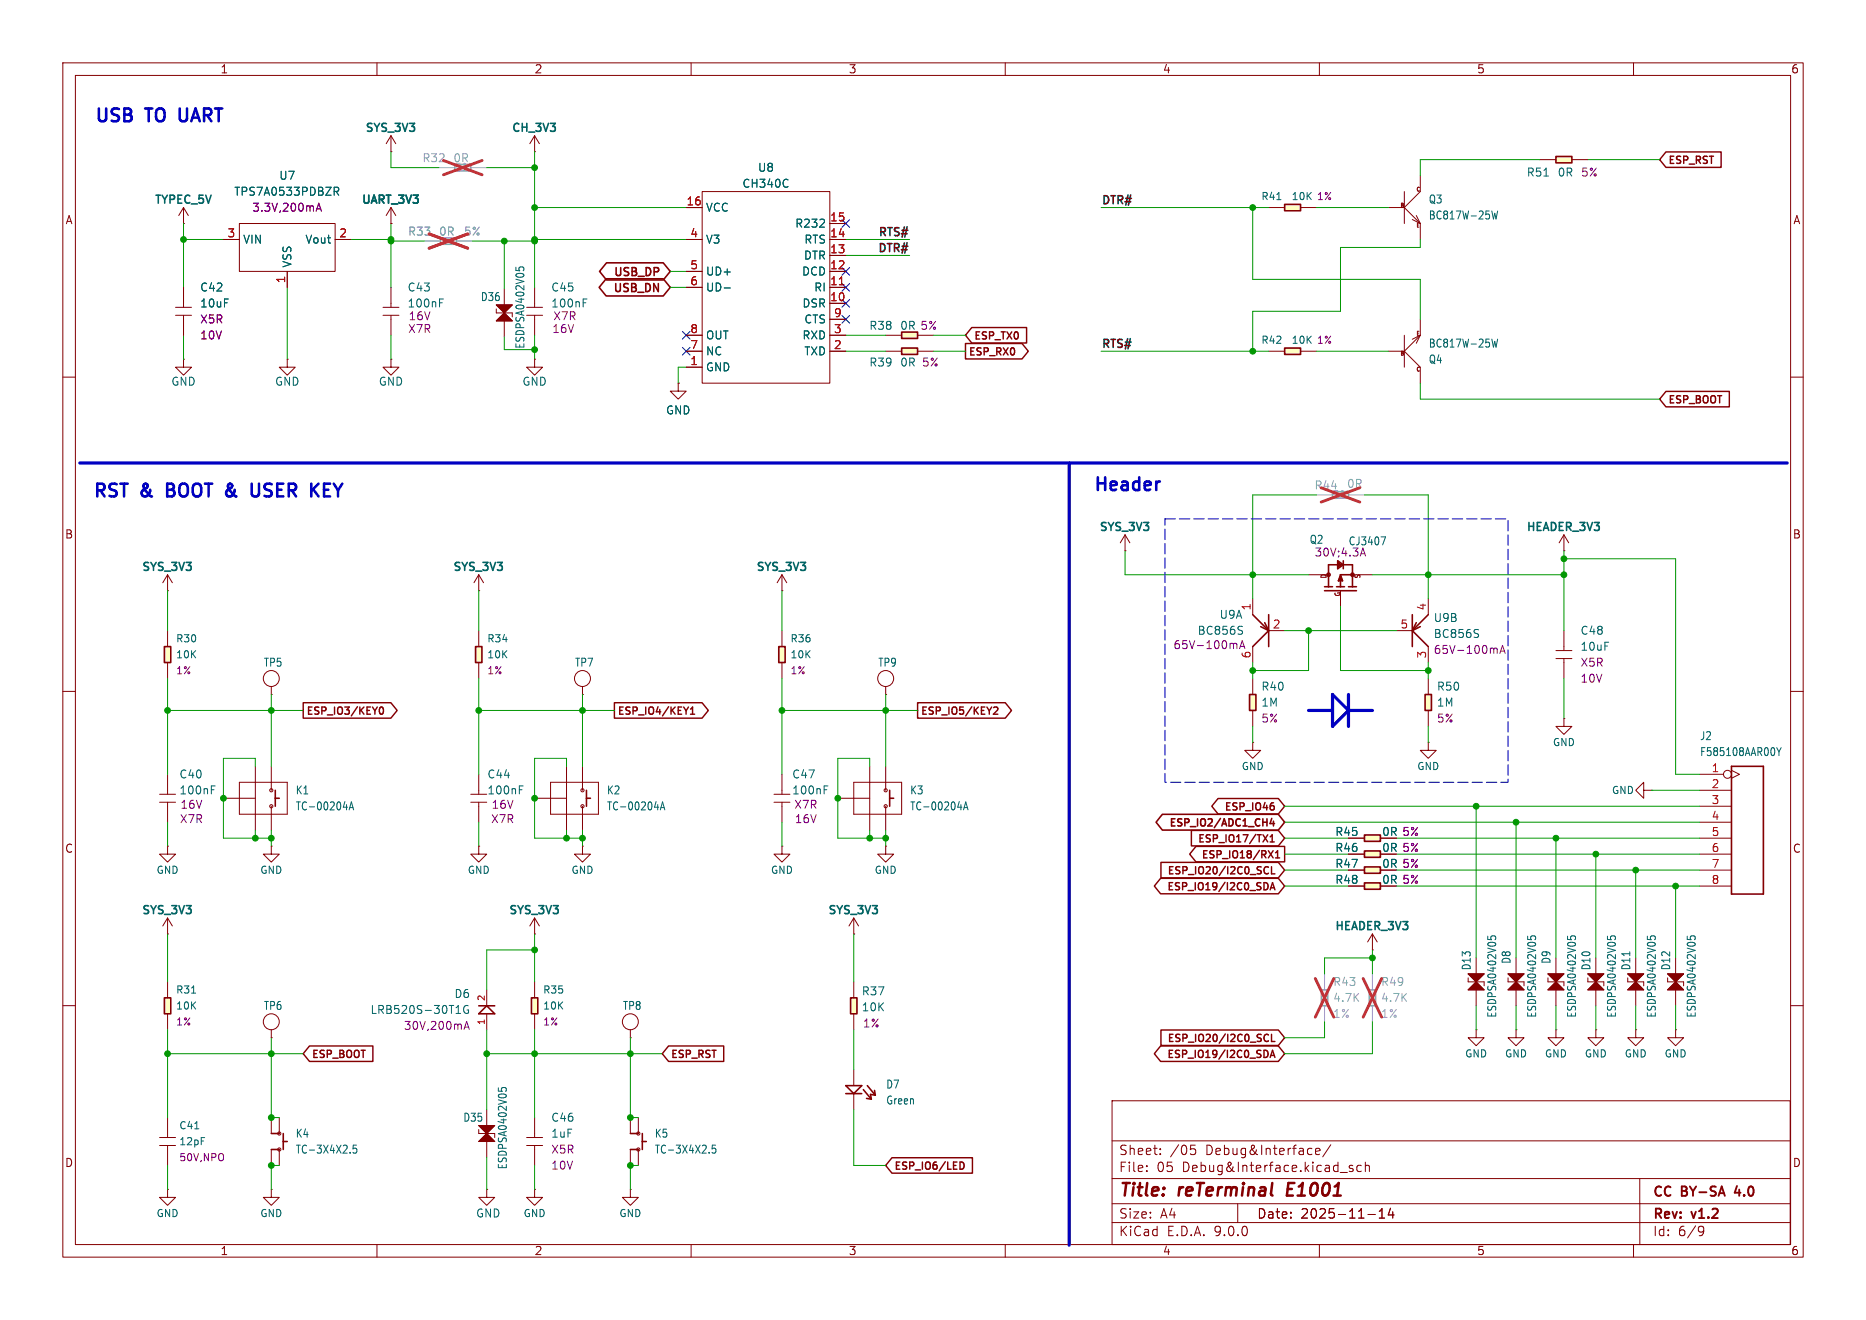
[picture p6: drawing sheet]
<svg xmlns="http://www.w3.org/2000/svg" width="297mm" height="210mm" viewBox="0 0 297 210" stroke-linecap="round" stroke-linejoin="round" font-family="sans-serif">
<g fill="none" stroke="#840000" stroke-width=".16">
<path d="M10 10h277v190h-277zM12 12h273v186h-273zM60 10v2M110 10v2M160 10v2M210 10v2M260 10v2M29.2 35.6h.1M29.2 33l-.8 1.3M29.2 33l.8 1.3M29.2 33v2.6M35.6 38.1h2.5"/>
<path d="M38.1 35.6h15.2v7.6h-15.2zM53.3 38.1h2.6M62.2 35.6h.1M62.2 24.1h.1M62.2 33l-.7 1.3M62.2 33l.8 1.3M62.2 21.6v2.5M62.2 33v2.6M62.2 21.6l-.7 1.3M62.2 21.6l.8 1.3M85.1 24.1h.1M85.1 21.6l-.8 1.3"/>
<path d="M85.1 21.6l.8 1.3M85.1 21.6v2.5M27.9 48.9h2.6M27.9 50.2h2.6M29.2 57.2v1.2h1.3l-1.3 1.3-1.3-1.3h1.3M29.2 57.2h.1M29.2 45.7v3.2M29.2 50.2v3.1M45.7 57.2v1.2h1.3l-1.3 1.3-1.3-1.3h1.3M45.7 57.2h.1M45.7 43.2v2.5M10 60h2"/>
<path d="M285 60h2M76.2 94h.1M76.2 91.4l-.8 1.3M76.2 91.4l.8 1.3M76.2 91.4v2.6M10 110h2M285 110h2M26.7 134.6v1.3h1.2l-1.2 1.3-1.3-1.3h1.3M26.7 134.6h.1M43.2 134.6v1.3h1.2l-1.2 1.3-1.3-1.3h1.3M43.2 134.6h.1M74.9 126.4h2.6"/>
<path d="M74.9 127.6h2.6M76.2 134.6v1.3h1.3l-1.3 1.3-1.3-1.3h1.3M76.2 134.6h.1M76.2 123.2v3.2M76.2 127.6v3.2M133.3 127h5.1M135.9 124.5h7.6v5h-7.6zM138.4 121.9v10.2M141 134.6v1.3h1.2l-1.2 1.3-1.3-1.3h1.3M141 134.6h.1M141 121.9v3.8M141 128.3v3.8"/>
<path d="M135.9 148.6h.1M135.9 146.1l-.8 1.2M135.9 146.1l.8 1.2M135.9 146.1v2.5M265.4 154.9h2.6l-2.6 2.6h2.6zM265.4 155.6v.6h2.6v.6M266.7 152.4v2.5M266.7 157.5v2.5M10 160h2M26.7 177.8v3.2M100.3 165.1h.1M100.3 163.8v1.3"/>
<path d="M177 175.1h107.9v22.9h-107.9zM285 160h2M25.4 181h2.5M25.4 182.2h2.5M26.7 182.2v3.2M60 198v2M110 198v2M160 198v2M177 194.5h108M177 191.5h108M177 187.5h108M177 181.5h108"/>
<path d="M182.5 186.3v.1M182.5 185.5v.1M184.7 183.6v.1M184.7 182.8v.1M189.5 182.2h.7M189.7 182.8h.3l.3 .3v.3l-.1 .2-.5 .1M197 191.5v3M209.4 183.2l.7-.1-.1-.3-.4-.1-.2 .2 .1 .7h.5M210 198v2M211.8 182.1l-1.3 2M213.3 186.5h1.2M215.3 185.5l-.3-.1-.3 .2 .1 .2 .5 .2v.3h-.6"/>
<path d="M216.7 185.5l-.5-.1-.2 .3v.4l.1 .2h.6M217.3 185.5l.2-.1 .4 .1 .1 .9M217.3 184.9v1.5M217.7 193.2h1.2M219.5 193.8h.9M219.5 192.7l.5-.4v1.5M221.3 192.2l-.3 1.1h.9M221.7 192.8v1M260 198v2M261 187.5v10.5M270.6 195.1l.5 .1a.99 .99 0 0 1-.4 1.4h-.2M271.2 195.7l-.3 .3h-.3"/>
<circle cx="141" cy="125.7" r=".25"/>
<circle cx="141" cy="128.3" r=".25"/>
<circle cx="100.3" cy="162.6" r="1.27"/>
</g>
<path d="M205.1 188.2l-.3 2h1" fill="none" stroke="#840000" stroke-width=".4"/>
<path d="M276.5 188.7l-.4 1.1h.9" fill="none" stroke="#840000" stroke-width=".3"/>
<path d="M53.2 29.8h.5l.2 .2-.1 .4-.6 .1M53.5 30.5l.4 .6M82.7 125.6h.4M82.7 125h.6M152.4 128.4h.7M153.4 128.8l.3-1.2 .4 1.2M153.5 128.5h.5M268.5 148.9v.6M269 149.4v-.3l.3-.2 .5 .1v.4M31 179.6h.7M32 181h.6" fill="none" stroke="#006464" stroke-width=".16"/>
<g fill="#840000" stroke="#840000" stroke-width=".16">
<path d="M265.4 157.5l1.3-1.3 1.3 1.3z"/>
<path d="M265.4 154.9h2.6l-1.3 1.3z"/>
</g>
<path d="M50.3 33.6l.4-1.3 .5 1.3M50.4 33.2h.6" fill="none" stroke="#840084" stroke-width=".16"/>
<path d="M141.6 125.7v2.6M141.6 127h.6" fill="none" stroke="#840000" stroke-width=".25"/>
<path d="M70.1 37.8h2.5v1.1h-2.5z" fill="#f0f0f0"/>
<path d="M70.1 37.8h2.5v1.1h-2.5z" fill="none" stroke="#a1a1a1" stroke-width=".25"/>
<path d="M67.6 38.4h2.5M69.8 26.7h2.6M72.6 38.4h2.6M74.9 26.7h2.6" fill="none" stroke="#a1a1a1" stroke-width=".16"/>
<path d="M68.3 37.2l6.1 2.3M70.6 25.5l6.1 2.3M74.4 37.2l-6.1 2.3M76.7 25.5l-6.1 2.3" fill="none" stroke="#e12e31" stroke-width=".46"/>
<path d="M259.1 154.9h2.5l-2.5 2.6h2.5zM259.1 155.6v.6h2.5v.6M260.3 152.4v2.5M260.3 157.5v2.5" fill="none" stroke="#840000" stroke-width=".16"/>
<g fill="#840000" stroke="#840000" stroke-width=".16">
<path d="M259.1 157.5l1.2-1.3 1.3 1.3z"/>
<path d="M259.1 154.9h2.5l-1.3 1.3z"/>
</g>
<path d="M262.2 148.9v.6M262.7 149.4v-.3l.2-.2 .5 .1 .1 .4" fill="none" stroke="#006464" stroke-width=".16"/>
<path d="M204.5 55.4h2.5v1h-2.5z" fill="#ffffc2"/>
<path d="M204.5 55.4h2.5v1h-2.5zM43.2 180.3h1.2M43.2 182.9h1.2M45.1 180.3v2.6M45.1 181.6h.6" fill="none" stroke="#840000" stroke-width=".25"/>
<g fill="none" stroke="#840000" stroke-width=".16">
<path d="M61 48.9h2.5M61 50.2h2.5M62.2 57.2v1.2h1.3l-1.3 1.3-1.2-1.3h1.2M62.2 57.2h.1M62.2 45.7v3.2M62.2 50.2v3.1M79 48.5h2.5l-2.5 2.6h2.5zM79 49.1v.7h2.5v.6M80.3 46v2.5M80.3 51.1v2.5M83.8 48.9h2.6M83.8 50.2h2.6"/>
<path d="M85.1 57.2v1.2h1.3l-1.3 1.3-1.3-1.3h1.3M85.1 57.2h.1M85.1 45.7v3.2M85.1 50.2v3.1M201.9 55.9h2.6M207 55.9h2.5M248.9 114.3v1.3h1.3l-1.3 1.2-1.3-1.2h1.3M248.9 114.3h.1M43.2 177.8v2.5M44.4 177.8v2.5M43.2 182.9v2.5M44.4 182.9v2.5"/>
<circle cx="44.4" cy="182.9" r=".25"/>
<circle cx="44.4" cy="180.3" r=".25"/>
</g>
<path d="M70 48.2h.4M70 47.6h.6M82.1 42.5v.5M82.6 42.9v-.2l.2-.2 .5 .1 .1 .3M92.8 48.2h.4M92.8 47.6h.6M56.7 182.2h-.5v.6l.1-.1h.4l.1 .2-.1 .4-.1 .2-.4-.2" fill="none" stroke="#006464" stroke-width=".16"/>
<g fill="#840000" stroke="#840000" stroke-width=".16">
<path d="M79 51.1l1.3-1.3 1.2 1.3z"/>
<path d="M79 48.5h2.5l-1.2 1.3z"/>
</g>
<path d="M26.2 102.9h1v2.5h-1z" fill="#ffffc2"/>
<path d="M26.2 102.9h1v2.5h-1z" fill="none" stroke="#840000" stroke-width=".25"/>
<path d="M26.7 94h.1M26.7 91.4v2.6M26.7 91.4l-.8 1.3M26.7 91.4l.7 1.3M124.5 94h.1M124.5 91.4l-.8 1.3M124.5 91.4l.7 1.3M124.5 91.4v2.6M26.7 100.3v2.6M26.7 105.4v2.6" fill="none" stroke="#840000" stroke-width=".16"/>
<path d="M124 102.9h1v2.5h-1z" fill="#ffffc2"/>
<path d="M124 102.9h1v2.5h-1zM76.2 160h2.5M77.5 160l1.2 1.3h-2.5z" fill="none" stroke="#840000" stroke-width=".25"/>
<g fill="none" stroke="#840000" stroke-width=".16">
<path d="M179.1 87.6h.1M179.1 85.1l-.8 1.3M179.1 85.1l.7 1.3M179.1 85.1v2.5M43.2 110.5h.1M43.2 109.2v1.3M124.5 100.3v2.6M124.5 105.4v2.6M141 110.5h.1M141 109.2v1.3M77.5 157.5v2.5M77.5 161.3v2.5"/>
<circle cx="43.2" cy="107.9" r="1.27"/>
<circle cx="141" cy="107.9" r="1.27"/>
</g>
<path d="M72.6 161.2h.7M72.8 160.1l.1-.1v1.2M74.5 160a.59 .59 0 0 0-.7 .6 .59 .59 0 0 0 .7 .6l.1-.5h-.3" fill="none" stroke="#006464" stroke-width=".16"/>
<path d="M73.9 163.8l.4-1.3 .4 1.3M74 163.4h.6" fill="none" stroke="#840084" stroke-width=".16"/>
<path d="M204.5 32.5h2.5v1h-2.5z" fill="#ffffc2"/>
<path d="M204.5 32.5h2.5v1h-2.5zM93.3 125.7v2.6M93.3 127h.7M100.3 180.3h1.3M100.3 182.9h1.3M102.2 180.3v2.6M102.2 181.6h.7" fill="none" stroke="#840000" stroke-width=".25"/>
<g fill="none" stroke="#840000" stroke-width=".16">
<path d="M201.9 33h2.6M207 33h2.5M221 33h2.5M223.5 30.5v5.1M223.5 33l2.6 2.6M224.8 34.9l1.3 .7M225.4 34.3l.7 1.3M226.1 27.9v2.6l-2.6 2.5M226.1 35.6v2.5M221 55.9h2.5M223.5 53.3v5.1M223.5 55.9l2.6 2.5v2.6"/>
<path d="M226.1 50.8v2.5M226.1 53.3l-2.6 2.6M226.1 53.3l-1.3 .7M226.1 53.3l-.7 1.3M85.1 127h5.1M87.6 124.5h7.6v5h-7.6zM90.2 121.9v10.2M92.7 121.9v3.8M92.7 128.3v3.8M100.3 177.8v2.5M101.6 177.8v2.5M100.3 182.9v2.5"/>
<path d="M101.6 182.9v2.5"/>
<circle cx="92.7" cy="128.3" r=".25"/>
<circle cx="92.7" cy="125.7" r=".25"/>
<circle cx="101.6" cy="182.9" r=".25"/>
<circle cx="101.6" cy="180.3" r=".25"/>
</g>
<path d="M203.2 31.8h.7M237.4 33.6l.3 1.2 .2-.9 .2 .9 .3-1.2M237.4 53.9l.3 1.3 .2-.9 .2 .9 .3-1.3M104.2 128.4h.6M105.1 128.8l.4-1.2 .3 1.2M105.2 128.5h.5M113.9 182.2h-.5l-.1 .6 .2-.1h.3l.1 .2v.4l-.2 .2-.4-.2" fill="none" stroke="#006464" stroke-width=".16"/>
<path d="M75.7 102.9h1v2.5h-1z" fill="#ffffc2"/>
<path d="M75.7 102.9h1v2.5h-1z" fill="none" stroke="#840000" stroke-width=".25"/>
<g fill="none" stroke="#840000" stroke-width=".16">
<path d="M76.2 100.3v2.6M76.2 105.4v2.6M247.6 103.5h2.6M247.6 104.8h2.6M248.9 100.3v3.2M248.9 104.8v3.2M92.7 134.6v1.3h1.3l-1.3 1.3-1.3-1.3h1.3M92.7 134.6h.1M123.2 126.4h2.5M123.2 127.6h2.5M124.5 134.6v1.3h1.2l-1.2 1.3-1.3-1.3h1.3M124.5 134.6h.1"/>
<path d="M124.5 123.2v3.2M124.5 127.6v3.2M26.7 189.2v1.3h1.2l-1.2 1.3-1.3-1.3h1.3M26.7 189.2h.1"/>
</g>
<path d="M131.2 125.6h.4M131.2 125h.6" fill="none" stroke="#006464" stroke-width=".16"/>
<path d="M210.3 157.5h1v2.5h-1z" fill="#f0f0f0"/>
<path d="M210.3 157.5h1v2.5h-1z" fill="none" stroke="#a1a1a1" stroke-width=".25"/>
<path d="M210.8 154.9v2.6M210.8 160v2.6" fill="none" stroke="#a1a1a1" stroke-width=".16"/>
<path d="M209.3 155.7l3 6.1M212.3 155.7l-3 6.1" fill="none" stroke="#e12e31" stroke-width=".46"/>
<g fill="none" stroke="#840000" stroke-width=".16">
<path d="M248.9 87.6h.1M248.9 85.1l-.7 1.3M248.9 85.1l.8 1.3M248.9 85.1v2.5M35.6 127h5M38.1 124.5h7.6v5h-7.6zM40.6 121.9v10.2M43.2 121.9v3.8M43.2 128.3v3.8"/>
<circle cx="43.2" cy="128.3" r=".25"/>
<circle cx="43.2" cy="125.7" r=".25"/>
</g>
<path d="M43.8 125.7v2.6M43.8 127h.6" fill="none" stroke="#840000" stroke-width=".25"/>
<path d="M54.6 128.4h.7M55.6 128.8l.3-1.2 .4 1.2M55.7 128.5h.5" fill="none" stroke="#006464" stroke-width=".16"/>
<path d="M84.6 158.8h1v2.5h-1z" fill="#ffffc2"/>
<path d="M84.6 158.8h1v2.5h-1z" fill="none" stroke="#840000" stroke-width=".25"/>
<path d="M199.4 118.1v1.3h1.3l-1.3 1.3-1.3-1.3h1.3M199.4 118.1h.1M85.1 148.6h.1M85.1 146.1v2.5M85.1 156.2v2.6M85.1 146.1l-.8 1.2M85.1 146.1l.8 1.2M85.1 161.3v2.5" fill="none" stroke="#840000" stroke-width=".16"/>
<path d="M143.5 55.4h2.5v1h-2.5z" fill="#ffffc2"/>
<path d="M143.5 55.4h2.5v1h-2.5z" fill="none" stroke="#840000" stroke-width=".25"/>
<path d="M141 55.9h2.5M146 55.9h2.6" fill="none" stroke="#840000" stroke-width=".16"/>
<path d="M143.5 52.8h2.5v1h-2.5z" fill="#ffffc2"/>
<path d="M143.5 52.8h2.5v1h-2.5zM275.6 121.9h5.1v20.3h-5.1zM134.6 172.7h2.6l-1.3 1.3zM134.6 174h2.6M137.4 173.4l1.3 1.5M137.9 174.8l.8 .1M138 172.7l1.3 1.5M139.2 173.5l.1 .7M139.3 174.2l-.7-.1 .1 .8" fill="none" stroke="#840000" stroke-width=".25"/>
<g fill="none" stroke="#840000" stroke-width=".16">
<path d="M109.2 33h2.6M109.2 38.1h2.6M111.8 30.5h20.3v30.5h-20.3zM132.1 35.6h2.5M132.1 38.1h2.5M109.2 53.3h2.6M109.2 43.2h2.6M109.2 45.7h2.6M109.2 55.9h2.6M109.2 58.4h2.6M132.1 53.3h2.5M132.1 43.2h2.5"/>
<path d="M132.1 45.7h2.5M132.1 55.9h2.5M132.1 40.6h2.5M132.1 48.3h2.5M132.1 50.8h2.5M141 53.3h2.5M146 53.3h2.6M107.9 61v1.2h1.3l-1.3 1.3-1.2-1.3h1.2M107.9 61h.1M25.4 126.4h2.5M25.4 127.6h2.5M26.7 123.2v3.2"/>
<path d="M26.7 127.6v3.2M261.6 125.7v-1.2l-1.3 1.2 1.3 1.3v-1.3h1.3M262.9 125.7h.1M270.5 123.2h3.8M270.5 125.7h5.1M270.5 128.3h5.1M270.5 130.8h5.1M270.5 133.4h5.1M270.5 135.9h5.1M270.5 138.4h5.1M275.6 122.6l1.3 .6-1.3 .6M270.5 141h5.1"/>
<path d="M43.2 165.1h.1M43.2 163.8v1.3M85.1 177.8v3.2M135.9 170.2v2.5M135.9 174v2.5M43.2 189.2v1.3h1.2l-1.2 1.3-1.3-1.3h1.3M43.2 189.2h.1M77.5 189.2v1.3h1.2l-1.2 1.3-1.3-1.3h1.3M77.5 189.2h.1M83.8 181h2.6M83.8 182.2h2.6M85.1 189.2v1.3h1.3l-1.3 1.3-1.3-1.3h1.3"/>
<path d="M85.1 189.2h.1M85.1 182.2v3.2"/>
<circle cx="275" cy="123.2" r=".63"/>
<circle cx="43.2" cy="162.6" r="1.27"/>
</g>
<path d="M125.4 28.6h.1M125.4 29.7h.1M115.3 45.8h.9M282.8 118.9l.3 .7M283.1 119.6v.6M283.5 118.9l-.4 .7M33.6 125.6h.5M33.6 125h.6" fill="none" stroke="#006464" stroke-width=".16"/>
<path d="M133.6 45.3h.7" fill="none" stroke="#a90000" stroke-width=".16"/>
<path d="M26.2 158.8h1v2.5h-1z" fill="#ffffc2"/>
<path d="M26.2 158.8h1v2.5h-1z" fill="none" stroke="#840000" stroke-width=".25"/>
<path d="M26.7 156.2v2.6M26.7 161.3v2.5M76.2 179.1h2.5l-2.5 2.5h2.5zM76.2 179.7v.6h2.5v.7M77.5 176.5v2.6M77.5 181.6v2.6" fill="none" stroke="#840000" stroke-width=".16"/>
<path d="M30.5 158h.6M79.3 173.1v.5M79.8 173.5v-.3l.2-.2 .5 .1 .1 .4" fill="none" stroke="#006464" stroke-width=".16"/>
<g fill="#840000" stroke="#840000" stroke-width=".16">
<path d="M76.2 181.6l1.3-1.3 1.2 1.3z"/>
<path d="M76.2 179.1h2.5l-1.2 1.2z"/>
</g>
<path d="M135.4 158.8h1v2.5h-1z" fill="#ffffc2"/>
<g fill="none" stroke="#840000" stroke-width=".25">
<path d="M210.8 94h5.1M210.8 93.3h1.3M211.5 93.3v-3.4h3.8v3.4M212.7 93.3h1.3M212.9 89.2l.9 .7-.9 .6v-1l.5 .4M213 92.4h.7M213 89.5l.4 .4M213.4 91.8v1.5M213.4 91.8l.3 .6M213.4 91.8l-.4 .6M213.4 91.4l-.4 1M213.4 91.4l.3 1"/>
<path d="M213.4 91.4h1.9M213.4 89.9l-.5 .3M213.4 89.9l-.4 .3M213.5 91.9l-.5 .5M213.8 89.2v1.3M214.6 93.3h1.3M135.4 158.8h1v2.5h-1z"/>
<circle cx="215.3" cy="91.4" r=".25"/>
</g>
<g fill="none" stroke="#840000" stroke-width=".16">
<path d="M208.3 91.4h2.5M213.4 91.4v.4M213.4 94v2.5M215.3 91.4h3.1M92.7 110.5h.1M92.7 109.2v1.3M26.7 148.6h.1M26.7 146.1l-.8 1.2M26.7 146.1l.7 1.2M26.7 146.1v2.5M135.9 156.2v2.6M135.9 161.3v2.5"/>
<circle cx="92.7" cy="107.9" r="1.27"/>
</g>
<path d="M219.8 85.4h.7l-.4 1.3" fill="none" stroke="#006464" stroke-width=".16"/>
<path d="M216.6 88.1h.6M216.9 87.2l.5 1.3" fill="none" stroke="#840084" stroke-width=".16"/>
<path d="M209.5 78.7h2.6M214.6 78.7h2.6" fill="none" stroke="#a1a1a1" stroke-width=".16"/>
<path d="M210.3 77.6l6.1 2.3M216.4 77.6l-6.1 2.3" fill="none" stroke="#e12e31" stroke-width=".46"/>
<path d="M198.9 110.5h1v2.5h-1z" fill="#ffffc2"/>
<path d="M199.4 97.8l2.5 2.5M200.7 99.7l1.2 .6M201.3 99.1l.6 1.2M201.9 97.8v5.1M224.8 97.8v5.1M225.4 99.1l-.6 1.2M226.1 99.7l-1.3 .6M227.3 97.8l-2.5 2.5M198.9 110.5h1v2.5h-1zM201.9 100.3l-2.5 2.6M224.8 100.3l2.5 2.6" fill="none" stroke="#840000" stroke-width=".25"/>
<path d="M199.4 95.3v2.5M227.3 95.3v2.5M199.4 102.9v2.5M199.4 108v2.5M199.4 113v2.6M201.9 100.3h2.6M222.2 100.3h2.6M227.3 102.9v2.5" fill="none" stroke="#840000" stroke-width=".16"/>
<path d="M197.6 99.6l.2 .1M197.6 100.4l.2 .1-.2 .3M235.2 100.1l.1 .1M235.2 100.9l.1 .2-.1 .3" fill="none" stroke="#006464" stroke-width=".16"/>
<path d="M196.5 102.3l.3 .1 .1 .1v.7M197.3 103.2l.4-1.3 .4 1.3M197.4 102.8h.6M237.9 103.1l.3 .1 .1 .1v.7M238.7 104l.4-1.3 .5 1.3M238.8 103.6h.7" fill="none" stroke="#840084" stroke-width=".16"/>
<path d="M226.8 110.5h1v2.5h-1z" fill="#ffffc2"/>
<path d="M226.8 110.5h1v2.5h-1z" fill="none" stroke="#840000" stroke-width=".25"/>
<path d="M227.3 118.1v1.3h1.3l-1.3 1.3-1.2-1.3h1.2M227.3 118.1h.1M227.3 108v2.5M227.3 113v2.6M218.4 151.1h.1M218.4 148.6l-.7 1.3M218.4 148.6l.8 1.3M218.4 148.6v2.5" fill="none" stroke="#840000" stroke-width=".16"/>
<path d="M217.2 132.8h2.5v1.1h-2.5z" fill="#ffffc2"/>
<path d="M217.2 132.8h2.5v1.1h-2.5z" fill="none" stroke="#840000" stroke-width=".25"/>
<path d="M214.6 133.4h2.6" fill="none" stroke="#840000" stroke-width=".16"/>
<path d="M217.2 135.4h2.5v1h-2.5z" fill="#ffffc2"/>
<path d="M217.2 135.4h2.5v1h-2.5z" fill="none" stroke="#840000" stroke-width=".25"/>
<path d="M214.6 135.9h2.6" fill="none" stroke="#840000" stroke-width=".16"/>
<path d="M217.2 140.5h2.5v1h-2.5z" fill="#ffffc2"/>
<path d="M217.2 140.5h2.5v1h-2.5z" fill="none" stroke="#840000" stroke-width=".25"/>
<path d="M214.6 141h2.6" fill="none" stroke="#840000" stroke-width=".16"/>
<path d="M217.2 137.9h2.5v1h-2.5z" fill="#ffffc2"/>
<path d="M217.2 137.9h2.5v1h-2.5z" fill="none" stroke="#840000" stroke-width=".25"/>
<path d="M214.6 138.4h2.6M100.3 189.2v1.3h1.3l-1.3 1.3-1.2-1.3h1.2M100.3 189.2h.1" fill="none" stroke="#840000" stroke-width=".16"/>
<path d="M247.6 24.9h2.6v1h-2.6z" fill="#ffffc2"/>
<path d="M247.6 24.9h2.6v1h-2.6z" fill="none" stroke="#840000" stroke-width=".25"/>
<path d="M245.1 25.4h2.5M250.2 25.4h2.5M240 154.9h2.6l-2.6 2.6h2.6zM240 155.6v.6h2.6v.6M241.3 152.4v2.5M241.3 157.5v2.5" fill="none" stroke="#840000" stroke-width=".16"/>
<path d="M245.7 28h.8M243.1 148.9v.6M243.6 149.4v-.3l.3-.2 .5 .1v.4" fill="none" stroke="#006464" stroke-width=".16"/>
<g fill="#840000" stroke="#840000" stroke-width=".16">
<path d="M240 157.5l1.3-1.3 1.3 1.3z"/>
<path d="M240 154.9h2.6l-1.3 1.3z"/>
</g>
<path d="M217.9 157.5h1v2.5h-1z" fill="#f0f0f0"/>
<path d="M217.9 157.5h1v2.5h-1z" fill="none" stroke="#a1a1a1" stroke-width=".25"/>
<path d="M67.6 38.4h2.5M72.6 38.4h2.6M218.4 154.9v2.6M218.4 160v2.6" fill="none" stroke="#a1a1a1" stroke-width=".16"/>
<path d="M68.3 37.2l6.1 2.3M74.4 37.2l-6.1 2.3M217 155.7l2.9 6.1M219.9 155.7l-2.9 6.1" fill="none" stroke="#e12e31" stroke-width=".46"/>
<g fill="none" stroke="#840000" stroke-width=".16">
<path d="M35.6 38.1h2.5M53.3 38.1h2.6M62.2 35.6h.1M109.2 38.1h2.6M109.2 33h2.6M132.1 38.1h2.5M132.1 35.6h2.5M29.2 45.7v2.6M29.2 50.8v2.5M45.7 43.2v2.5M109.2 43.2h2.6M109.2 45.7h2.6"/>
<path d="M109.2 53.3h2.6M109.2 55.9h2.6M109.2 58.4h2.6M132.1 43.2h2.5M132.1 45.7h2.5M132.1 53.3h2.5M132.1 55.9h2.5M132.1 40.6h2.5M132.1 48.3h2.5M132.1 50.8h2.5M107.9 61h.1M214.6 133.4h2.6"/>
<path d="M214.6 135.9h2.6M214.6 138.4h2.6M214.6 141h2.6M233.7 154.9h2.5l-2.5 2.6h2.5zM233.7 155.6v.6h2.5v.6M234.9 152.4v2.5M234.9 157.5v2.5M246.4 154.9h2.5l-2.5 2.6h2.5zM246.4 155.6v.6h2.5v.6M247.6 152.4v2.5M247.6 157.5v2.5M252.7 154.9h2.6l-2.6 2.6h2.6z"/>
<path d="M252.7 155.6v.6h2.6v.6M254 152.4v2.5M254 157.5v2.5M234.9 163.8v1.3h1.3l-1.3 1.3-1.2-1.3h1.2M234.9 163.8h.1M241.3 163.8v1.3h1.3l-1.3 1.3-1.3-1.3h1.3M241.3 163.8h.1M247.6 163.8v1.3h1.3l-1.3 1.3-1.2-1.3h1.2M247.6 163.8h.1M254 163.8v1.3h1.3l-1.3 1.3-1.3-1.3h1.3M254 163.8h.1M260.3 163.8v1.3h1.3l-1.3 1.3-1.2-1.3h1.2"/>
<path d="M260.3 163.8h.1M266.7 163.8v1.3h1.3l-1.3 1.3-1.3-1.3h1.3M266.7 163.8h.1"/>
</g>
<g fill="#840000" stroke="#840000" stroke-width=".16">
<path d="M246.4 157.5l1.2-1.3 1.3 1.3z"/>
<path d="M246.4 154.9h2.5l-1.3 1.3z"/>
<path d="M233.7 157.5l1.2-1.3 1.3 1.3z"/>
<path d="M233.7 154.9h2.5l-1.3 1.3z"/>
<path d="M252.7 157.5l1.3-1.3 1.3 1.3z"/>
<path d="M252.7 154.9h2.6l-1.3 1.3z"/>
</g>
<path d="M53.2 29.8h.5l.2 .2-.1 .4-.6 .1M53.5 30.5l.4 .6M125.4 28.6h.1M125.4 29.7h.1M115.3 45.8h.9M236.8 148.9v.6M237.3 149.4v-.3l.2-.2 .5 .1 .1 .4M249.5 148.9v.6M250 149.4v-.3l.2-.2 .5 .1 .1 .4M255.8 148.9v.6M256.3 149.4v-.3l.3-.2 .5 .1v.4" fill="none" stroke="#006464" stroke-width=".16"/>
<g fill="none" stroke="#840000" stroke-width=".23">
<path d="M265.2 24.2h8.7v2.4h-8.7l-1-1.2zM153.7 54.7h9l1 1.2-1 1.2h-9zM154.7 52.1h8.7v2.5h-8.7l-1-1.3zM265.2 62.3h10v2.4h-10l-1-1.2zM48.3 111.8h13.9l1 1.2-1 1.3h-13.9zM60.4 112.7l.2-.2a.61 .61 0 0 1 .4 .6 .61 .61 0 0 1-.4 .5l-.2-.2M97.8 111.8h13.9l1 1.2-1 1.3h-13.9zM109.9 113.6h.7M109.9 112.8l.3-.3v1.1M146 111.8h14l1 1.2-1 1.3h-14zM158.2 112.6l.4-.1 .2 .3-.7 .8h.7M184.7 139.7h18.8l1 1.3-1 1.2h-18.8l-1-1.2z"/>
<path d="M184.8 137.2h18.7l1 1.2-1 1.3h-18.7zM189.6 132.1h13.9l1 1.3-1 1.2h-13.9zM190.4 134.7h14.1v2.4h-14.1l-1-1.2zM193.9 127h9.6l1 1.3-1 1.2h-9.6l-1-1.2zM201 132.8l.8 1.1M201.4 137.9h.3l.2 .1M201.8 132.8l-.8 1.1M201.9 135.3l.7 1.2M201.9 138.9l-.2 .1h-.3M202.2 133.9h.6M202.2 133.1l.3-.3v1.1M202.4 137.9v1.1h.5"/>
<path d="M202.5 127.7h.2M202.6 128.2l.2 .2v.3l-.2 .2M202.6 135.3l-.7 1.2M203 136.5h.7M203 135.7l.3-.4v1.2M201.6 140.5l.2 .4-.2 .6M202.2 141.6l.3-1.2 .4 1.2M202.3 141.2h.5M49.3 166.4h10v2.5h-10l-1-1.3zM106.4 166.4h8.8v2.5h-8.8l-1-1.3zM184.7 166.4h18.8l1 1.2-1 1.3h-18.8l-1-1.3zM184.8 163.9h18.7l1 1.2-1 1.2h-18.7z"/>
<path d="M201.4 164.6h.3l.2 .1M201.6 167.2l.2 .4-.2 .6M201.9 165.6l-.2 .1-.3-.1M202.2 168.2l.3-1.1 .4 1.1M202.3 167.9h.5M202.4 164.6v1.1h.5M142 184.2h12.8v2.4h-12.8l-1-1.2zM152.8 184.9a.58 .58 0 0 1 .7 .5 .58 .58 0 0 1-.7 .6"/>
</g>
<path d="M96.5 44.4h9.1l1.1 1.3-1.1 1.4h-9.1l-1.1-1.4zM96.5 41.8h9.1l1.1 1.4-1.1 1.3h-9.1l-1.1-1.3zM185 129.6h18.5l1 1.2-1 1.3h-18.5l-1-1.3zM202.4 130.2l-.3 .8h.8M202.7 130.6v.8" fill="none" stroke="#840000" stroke-width=".25"/>
<path d="M12.7 73.7h271.8M170.2 73.7v124.4M208.3 113h3.8M212.1 110.5l2.5 2.5-2.5 2.6zM214.6 110.5v5.1M214.6 113h3.8" fill="none" stroke="#0000c2" stroke-width=".51"/>
<g fill="none" stroke="#009600" stroke-width=".16">
<path d="M29.2 35.6v10.1M29.2 38.1h6.4M55.9 38.1h6.3M62.2 38.4h5.4M62.2 24.1v2.6h7.6M62.2 35.6v10.1M75.2 38.4h9.9M77.5 26.7h7.6M80.3 38.4v7.6M85.1 24.1v21.6M85.1 38.1h24.1M85.1 33h24.1"/>
<path d="M134.6 38.1h10.2M175.3 33h26.6M199.4 33v11.5h26.7v6.3M209.5 33h11.5M226.1 38.1v1.3h-12.7v10.1h-14v6.4M245.1 25.4h-19v2.5M252.7 25.4h11.5M29.2 53.3v3.9M45.7 45.7v11.5M62.2 53.3v3.9M80.3 53.6v2h4.8M85.1 53.3v3.9"/>
<path d="M106.7 45.7h2.5M106.7 43.2h2.5M109.2 58.4h-1.3v2.6M134.6 55.9h6.4M134.6 40.6h10.2M134.6 53.3h6.4M148.6 55.9h5.1M148.6 53.3h5.1M175.3 55.9h26.6M209.5 55.9h11.5M209.5 78.7h-10.1v16.6M217.2 78.7h10.1v16.6"/>
<path d="M226.1 61v2.5h38.1M26.7 94v6.3M76.2 94v6.3M124.5 94v6.3M179.1 87.6v3.8h29.2M213.4 96.5v10.2h13.9M218.4 91.4h30.5M248.9 88.9h17.8v34.3h3.8M248.9 87.6v12.7M26.7 113h21.6M26.7 108v15.2M43.2 110.5v11.4"/>
<path d="M76.2 113h21.6M76.2 108v15.2M92.7 110.5v11.4M124.5 113h21.5M124.5 108v15.2M141 110.5v11.4M199.4 105.4v2.6M199.4 115.6v2.5M204.5 100.3h17.7M208.3 100.3v6.4h-8.9M227.3 105.4v2.6M227.3 115.6v2.5"/>
<path d="M248.9 108v6.3M26.7 130.8v3.8M40.6 121.9v-1.2h-5v12.7h7.6M40.6 132.1v1.3M43.2 132.1v2.5M76.2 130.8v3.8M90.2 121.9v-1.2h-5.1v12.7h7.6M90.2 132.1v1.3M92.7 132.1v2.5M124.5 130.8v3.8M138.4 121.9v-1.2h-5.1v12.7h7.7M138.4 132.1v1.3"/>
<path d="M141 132.1v2.5M204.5 133.4h10.1M204.5 130.8h66M204.5 128.3h66M204.5 135.9h10.1M204.5 138.4h10.1M222.2 133.4h48.3M222.2 135.9h48.3M222.2 138.4h48.3M234.9 128.3v24.1M241.3 130.8v21.6M247.6 133.4v19"/>
<path d="M254 135.9v16.5M260.3 138.4v14M262.9 125.7h7.6M26.7 148.6v7.6M85.1 148.6v7.6M85.1 151.1h-7.6v6.4M135.9 148.6v7.6M204.5 141h10.1M218.4 152.4h-7.6v2.5M218.4 151.1v3.8M222.2 141h48.3M266.7 141v11.4"/>
<path d="M26.7 167.6h21.6M26.7 163.8v14M43.2 165.1v12.7h1.2M77.5 163.8v12.7M77.5 167.6h27.9M85.1 163.8v14M100.3 165.1v12.7h1.3M135.9 176.5v8.9h5.1M135.9 163.8v6.4M210.8 162.6v2.5h-6.3M218.4 162.6v5h-13.9M234.9 160v3.8"/>
<path d="M241.3 160v3.8M247.6 160v3.8M254 160v3.8M260.3 160v3.8M266.7 160v3.8M26.7 185.4v3.8M44.4 185.4h-1.2v3.8M77.5 184.2v5M85.1 185.4v3.8M101.6 185.4h-1.3v3.8"/>
</g>
<g fill="none" stroke="#000084" stroke-width=".16">
<path d="M134 35l1.2 1.2M135.2 35l-1.2 1.2M108.6 52.7l1.2 1.2M108.6 55.3l1.2 1.2M109.8 52.7l-1.2 1.2M109.8 55.3l-1.2 1.2M134 47.7l1.2 1.2M134 42.6l1.2 1.2M134 50.2l1.2 1.2M134 45.1l1.2 1.2M135.2 47.7l-1.2 1.2M135.2 42.6l-1.2 1.2"/>
<path d="M135.2 50.2l-1.2 1.2M135.2 45.1l-1.2 1.2"/>
</g>
<path d="M28.6 17.3v1.6l.1 .2M26.6 77.9h.7M27.3 77h-.7v2h.8M36.6 77h.3M36.6 78l.5 .6M36.9 78.9l-.5 .1M36.9 77.5l-.7 .5M41.2 77v1.6l-.2 .3-.6 .1M51.6 77.9h.7M52.5 77h-.9v2h.9M184.4 76.6h.2" fill="none" stroke="#0000c2" stroke-width=".41"/>
<path d="M185.4 82.6h54.6v41.9h-54.6z" fill="none" stroke="#0000c2" stroke-width=".16" stroke-dasharray="1.7 .6"/>
<path d="M50.3 33.6l.4-1.3 .5 1.3M50.4 33.2h.6" fill="none" stroke="#840084" stroke-width=".16"/>
<path d="M133.6 45.3h.7" fill="none" stroke="#a90000" stroke-width=".16"/>
<g fill="#009600" stroke="#009600" stroke-width=".16">
<circle cx="29.2" cy="38.1" r=".46"/>
<circle cx="62.2" cy="38.4" r=".46"/>
<circle cx="62.2" cy="38.1" r=".46"/>
<circle cx="85.1" cy="55.6" r=".46"/>
<circle cx="124.5" cy="113" r=".46"/>
<circle cx="133.3" cy="127" r=".46"/>
<circle cx="138.4" cy="133.4" r=".46"/>
<circle cx="141" cy="133.4" r=".46"/>
<circle cx="141" cy="113" r=".46"/>
<circle cx="26.7" cy="167.6" r=".46"/>
<circle cx="43.2" cy="133.4" r=".46"/>
<circle cx="43.2" cy="177.8" r=".46"/>
<circle cx="43.2" cy="185.4" r=".46"/>
<circle cx="43.2" cy="167.6" r=".46"/>
<circle cx="85.1" cy="167.6" r=".46"/>
<circle cx="77.5" cy="167.6" r=".46"/>
<circle cx="92.7" cy="133.4" r=".46"/>
<circle cx="90.2" cy="133.4" r=".46"/>
<circle cx="85.1" cy="151.1" r=".46"/>
<circle cx="85.1" cy="127" r=".46"/>
<circle cx="76.2" cy="113" r=".46"/>
<circle cx="100.3" cy="167.6" r=".46"/>
<circle cx="100.3" cy="177.8" r=".46"/>
<circle cx="100.3" cy="185.4" r=".46"/>
<circle cx="92.7" cy="113" r=".46"/>
<circle cx="40.6" cy="133.4" r=".46"/>
<circle cx="35.6" cy="127" r=".46"/>
<circle cx="43.2" cy="113" r=".46"/>
<circle cx="26.7" cy="113" r=".46"/>
<circle cx="248.9" cy="91.4" r=".46"/>
<circle cx="248.9" cy="88.9" r=".46"/>
<circle cx="247.6" cy="133.4" r=".46"/>
<circle cx="254" cy="135.9" r=".46"/>
<circle cx="260.3" cy="138.4" r=".46"/>
<circle cx="208.3" cy="100.3" r=".46"/>
<circle cx="227.3" cy="106.7" r=".46"/>
<circle cx="199.4" cy="106.7" r=".46"/>
<circle cx="199.4" cy="55.9" r=".46"/>
<circle cx="199.4" cy="91.4" r=".46"/>
<circle cx="227.3" cy="91.4" r=".46"/>
<circle cx="218.4" cy="152.4" r=".46"/>
<circle cx="85.1" cy="33" r=".46"/>
<circle cx="85.1" cy="26.7" r=".46"/>
<circle cx="85.1" cy="38.1" r=".46"/>
<circle cx="85.1" cy="38.4" r=".46"/>
<circle cx="80.3" cy="38.4" r=".46"/>
<circle cx="241.3" cy="130.8" r=".46"/>
<circle cx="234.9" cy="128.3" r=".46"/>
<circle cx="266.7" cy="141" r=".46"/>
<circle cx="199.4" cy="33" r=".46"/>
</g>
<g font-size="2.8" fill="#0000c2">
<text x="15" y="19.6">USB</text>
<text x="23.4" y="19.6">TO</text>
<text x="29.5" y="19.6">UART</text>
<text x="14.7" y="79.3">RST</text>
<text x="22.6" y="79.3">&amp;</text>
<text x="27.5" y="79.3">BOOT</text>
<text x="37.7" y="79.3">&amp;</text>
<text x="42.6" y="79.3">USER</text>
<text x="52.9" y="79.3">KEY</text>
<text x="174" y="78.2">Header</text>
</g>
<g font-size="2.8" fill="#840000">
<text x="178" y="190.9">Title:</text>
<text x="187.7" y="190.9">reTerminal</text>
<text x="205.7" y="190.9">E1001</text>
</g>
<g font-size="2.1" fill="#840000">
<text x="178" y="184">Sheet:</text>
<text x="186.2" y="184">/05</text>
<text x="192" y="184">Debug&amp;Interface/</text>
<text x="178" y="186.7">File:</text>
<text x="184.1" y="186.7">05</text>
<text x="188.2" y="186.7">Debug&amp;Interface.kicad_sch</text>
<text x="263" y="190.8">CC</text>
<text x="267.7" y="190.8">BY-SA</text>
<text x="276.8" y="190.8">4.0</text>
<text x="178" y="196.9">KiCad</text>
<text x="178" y="194.1">Size:</text>
<text x="184.7" y="194.1">A4</text>
<text x="185.7" y="196.9">E.D.A.</text>
<text x="193.3" y="196.9">9.0.0</text>
<text x="200" y="194.1">Date:</text>
<text x="207" y="194.1">2025-11-14</text>
<text x="263" y="194.3">Rev:</text>
<text x="263" y="196.9">Id:</text>
<text x="267.1" y="196.9">6/9</text>
<text x="269.4" y="194.3">v1.2</text>
</g>
<g font-size="1.8" fill="#840000">
<text x="35" y="11.9">1</text>
<text x="85" y="11.9">2</text>
<text x="135" y="11.9">3</text>
<text x="185" y="11.9">4</text>
<text x="235" y="11.9">5</text>
<text x="285" y="11.9">6</text>
<text x="10.3" y="35.9">A</text>
<text x="285.3" y="35.9">A</text>
<text x="97.4" y="46.8">USB_DN</text>
<text x="97.4" y="44.3">USB_DP</text>
<text x="10.3" y="85.9">B</text>
<text x="285.3" y="85.9">B</text>
<text x="10.3" y="135.9">C</text>
<text x="219.9" y="133.2">0R 5%</text>
<text x="219.9" y="135.7">0R 5%</text>
<text x="285.3" y="135.9">C</text>
<text x="219.9" y="140.8">0R 5%</text>
<text x="219.9" y="138.3">0R 5%</text>
<text x="10.3" y="185.9">D</text>
<text x="285.3" y="185.9">D</text>
<text x="35" y="199.9">1</text>
<text x="85" y="199.9">2</text>
<text x="135" y="199.9">3</text>
<text x="185" y="199.9">4</text>
<text x="235" y="199.9">5</text>
<text x="285" y="199.9">6</text>
</g>
<g font-size="1.8" fill="#006464">
<text x="58" y="21.3">SYS_3V3</text>
<text x="81.3" y="21.3">CH_3V3</text>
<text x="44.3" y="28.8">U7</text>
<text x="120.5" y="27.5">U8</text>
<text x="242.9" y="28.3">R51</text>
<text x="247.8" y="28.3">0R</text>
<text x="24.5" y="32.8">TYPEC_5V</text>
<text x="37.2" y="31.3">TPS7A0533PDBZR</text>
<text x="57.4" y="32.8">UART_3V3</text>
<text x="112.3" y="33.9">VCC</text>
<text x="118.1" y="30.1">CH340C</text>
<text x="227.3" y="32.6">Q3</text>
<text x="227.3" y="35.1">BC817W-25W</text>
<text x="38.6" y="39">VIN</text>
<text x="48.5" y="39">Vout</text>
<text x="112.3" y="39">V3</text>
<text x="126.5" y="36.4">R232</text>
<text x="127.9" y="41.5">DTR</text>
<text x="127.9" y="39">RTS</text>
<text x="31.8" y="46.6">C42</text>
<text x="46.6" y="42.7" transform="rotate(-90 46.6 42.7)">VSS</text>
<text x="64.8" y="46.6">C43</text>
<text x="87.6" y="46.6">C45</text>
<text x="112.3" y="44">UD+</text>
<text x="112.3" y="46.6">UD-</text>
<text x="127.6" y="44">DCD</text>
<text x="129.5" y="46.6">RI</text>
<text x="31.8" y="49.1">10uF</text>
<text x="64.8" y="49.1">100nF</text>
<text x="76.4" y="48.1">D36</text>
<text x="87.6" y="49.1">100nF</text>
<text x="127.6" y="49.1">DSR</text>
<text x="127.9" y="51.7">CTS</text>
<text x="138.3" y="52.7">R38</text>
<text x="83.7" y="55.6" transform="rotate(-90 83.7 55.6)">ESDPSA0402V05</text>
<text x="112.3" y="54.2">OUT</text>
<text x="112.3" y="56.7">NC</text>
<text x="112.3" y="59.3">GND</text>
<text x="127.6" y="54.2">RXD</text>
<text x="127.9" y="56.7">TXD</text>
<text x="138.3" y="58.5">R39</text>
<text x="227.3" y="58">Q4</text>
<text x="227.3" y="55.5">BC817W-25W</text>
<text x="27.2" y="61.6">GND</text>
<text x="43.7" y="61.6">GND</text>
<text x="60.2" y="61.6">GND</text>
<text x="83.1" y="61.6">GND</text>
<text x="105.9" y="66.1">GND</text>
<text x="174.8" y="84.8">SYS_3V3</text>
<text x="242.8" y="84.8">HEADER_3V3</text>
<text x="22.4" y="91.2">SYS_3V3</text>
<text x="72" y="91.2">SYS_3V3</text>
<text x="120.2" y="91.2">SYS_3V3</text>
<text x="190.5" y="101.2">BC856S</text>
<text x="194" y="98.7">U9A</text>
<text x="228.1" y="99.2">U9B</text>
<text x="228.1" y="101.7">BC856S</text>
<text x="251.5" y="101.2">C48</text>
<text x="41.9" y="106.3">TP5</text>
<text x="91.4" y="106.3">TP7</text>
<text x="139.7" y="106.3">TP9</text>
<text x="251.5" y="103.7">10uF</text>
<text x="200.7" y="112.6">1M</text>
<text x="200.7" y="110.1">R40</text>
<text x="228.6" y="112.6">1M</text>
<text x="228.6" y="110.1">R50</text>
<text x="270.5" y="118">J2</text>
<text x="28.5" y="124.1">C40</text>
<text x="77.5" y="124.1">C44</text>
<text x="126" y="124.1">C47</text>
<text x="270.5" y="120.5">F585108AAR00Y</text>
<text x="28.5" y="126.6">100nF</text>
<text x="47" y="126.6">K1</text>
<text x="47" y="129.1">TC-00204A</text>
<text x="77.5" y="126.6">100nF</text>
<text x="96.5" y="126.6">K2</text>
<text x="96.5" y="129.1">TC-00204A</text>
<text x="126" y="126.6">100nF</text>
<text x="144.8" y="126.6">K3</text>
<text x="144.8" y="129.1">TC-00204A</text>
<text x="212.4" y="133.2">R45</text>
<text x="212.4" y="135.7">R46</text>
<text x="212.4" y="140.8">R48</text>
<text x="212.4" y="138.3">R47</text>
<text x="22.4" y="145.8">SYS_3V3</text>
<text x="80.8" y="145.8">SYS_3V3</text>
<text x="131.6" y="145.8">SYS_3V3</text>
<text x="212.3" y="148.3">HEADER_3V3</text>
<text x="234.3" y="154.5" transform="rotate(-90 234.3 154.5)">D13</text>
<text x="240.6" y="153.5" transform="rotate(-90 240.6 153.5)">D8</text>
<text x="247" y="153.5" transform="rotate(-90 247 153.5)">D9</text>
<text x="253.3" y="154.5" transform="rotate(-90 253.3 154.5)">D10</text>
<text x="259.7" y="154.5" transform="rotate(-90 259.7 154.5)">D11</text>
<text x="266" y="154.5" transform="rotate(-90 266 154.5)">D12</text>
<text x="41.9" y="160.9">TP6</text>
<text x="58.9" y="161.5">LRB520S-30T1G</text>
<text x="72.2" y="159">D6</text>
<text x="99" y="160.9">TP8</text>
<text x="137.1" y="158.6">R37</text>
<text x="137.1" y="161.1">10K</text>
<text x="238.4" y="162" transform="rotate(-90 238.4 162)">ESDPSA0402V05</text>
<text x="244.7" y="162" transform="rotate(-90 244.7 162)">ESDPSA0402V05</text>
<text x="251.1" y="162" transform="rotate(-90 251.1 162)">ESDPSA0402V05</text>
<text x="257.4" y="162" transform="rotate(-90 257.4 162)">ESDPSA0402V05</text>
<text x="263.8" y="162" transform="rotate(-90 263.8 162)">ESDPSA0402V05</text>
<text x="270.1" y="162" transform="rotate(-90 270.1 162)">ESDPSA0402V05</text>
<text x="140.9" y="173.4">D7</text>
<text x="73.6" y="178.7">D35</text>
<text x="87.6" y="178.7">C46</text>
<text x="140.9" y="175.9">Green</text>
<text x="47" y="181.2">K4</text>
<text x="47" y="183.7">TC-3X4X2.5</text>
<text x="87.6" y="181.2">1uF</text>
<text x="104.1" y="181.2">K5</text>
<text x="104.1" y="183.7">TC-3X4X2.5</text>
<text x="80.9" y="186.1" transform="rotate(-90 80.9 186.1)">ESDPSA0402V05</text>
<text x="75.7" y="193.9">GND</text>
</g>
<g font-size="1.8" fill="#989898">
<text x="67.1" y="26">R32</text>
<text x="64.9" y="37.7">R33</text>
<text x="69.8" y="37.7">0R</text>
<text x="209.1" y="78.1">R44</text>
<text x="212.1" y="157.1">R43</text>
<text x="212.1" y="159.6">4.7K</text>
<text x="219.7" y="157.1">R49</text>
<text x="219.7" y="159.6">4.7K</text>
</g>
<g font-size="1.8" fill="#a1a1a1">
<text x="72.1" y="26">0R</text>
<text x="72.2" y="27.5">5%</text>
<text x="73.8" y="37.7">5%</text>
<text x="214.3" y="77.8">0R</text>
<text x="211.9" y="79.6">5%</text>
<text x="212.1" y="162.2">1%</text>
<text x="219.7" y="162.2">1%</text>
</g>
<g font-size="1.8" fill="#840084">
<text x="251.6" y="28.3">5%</text>
<text x="40.1" y="33.9">3.3V,200mA</text>
<text x="31.8" y="51.7">X5R</text>
<text x="64.9" y="53.2">X7R</text>
<text x="64.9" y="51.2">16V</text>
<text x="87.8" y="53.2">16V</text>
<text x="88" y="51.2">X7R</text>
<text x="143.2" y="52.7">0R 5%</text>
<text x="31.8" y="54.2">10V</text>
<text x="143.2" y="58.5">0R 5%</text>
<text x="208.3" y="86.7">Q2</text>
<text x="209.1" y="88.7">30V;4.3A</text>
<text x="214.5" y="87">CJ3407</text>
<text x="186.7" y="103.5">65V-100mA</text>
<text x="228.1" y="104.2">65V-100mA</text>
<text x="251.5" y="106.3">X5R</text>
<text x="251.5" y="108.8">10V</text>
<text x="200.7" y="115.2">5%</text>
<text x="228.6" y="115.2">5%</text>
<text x="28.5" y="131.2">X7R</text>
<text x="28.6" y="128.9">16V</text>
<text x="78.1" y="131.2">X7R</text>
<text x="78.2" y="128.9">16V</text>
<text x="126.3" y="128.9">X7R</text>
<text x="126.4" y="131.2">16V</text>
<text x="64.2" y="164.1">30V,200mA</text>
<text x="137.3" y="163.7">1%</text>
<text x="87.6" y="183.7">X5R</text>
<text x="87.6" y="186.3">10V</text>
</g>
<g font-size="1.8" fill="#a90000">
<text x="109.2" y="32.8">16</text>
<text x="132" y="35.3">15</text>
<text x="36.1" y="37.8">3</text>
<text x="53.9" y="37.8">2</text>
<text x="109.8" y="37.8">4</text>
<text x="132" y="37.8">14</text>
<text x="132" y="40.4">13</text>
<text x="45.5" y="45.2" transform="rotate(-90 45.5 45.2)">1</text>
<text x="109.8" y="42.9">5</text>
<text x="109.8" y="45.5">6</text>
<text x="132" y="42.9">12</text>
<text x="132" y="45.5">11</text>
<text x="109.8" y="53.1">8</text>
<text x="132" y="48">10</text>
<text x="132.6" y="50.5">9</text>
<text x="132.6" y="53.1">3</text>
<text x="109.8" y="55.6">7</text>
<text x="109.8" y="58.2">1</text>
<text x="132.6" y="55.6">2</text>
<text x="199.1" y="97.2" transform="rotate(-90 199.1 97.2)">1</text>
<text x="202.5" y="100.1">2</text>
<text x="222.8" y="100.1">5</text>
<text x="227.1" y="97.2" transform="rotate(-90 227.1 97.2)">4</text>
<text x="199.1" y="104.8" transform="rotate(-90 199.1 104.8)">6</text>
<text x="227.1" y="104.8" transform="rotate(-90 227.1 104.8)">3</text>
<text x="272.3" y="122.9">1</text>
<text x="272.3" y="125.5">2</text>
<text x="272.3" y="128">3</text>
<text x="272.3" y="130.6">4</text>
<text x="272.3" y="133.1">5</text>
<text x="272.3" y="135.6">6</text>
<text x="272.3" y="138.2">7</text>
<text x="272.3" y="140.7">8</text>
</g>
<g font-size="1.8" fill="#0f0f0f">
<text x="175.3" y="32.6">DTR#</text>
<text x="139.5" y="40.2">DTR#</text>
<text x="139.6" y="37.7">RTS#</text>
<text x="175.3" y="55.4">RTS#</text>
</g>
<g font-size="1.6" fill="#840000">
<text x="265.4" y="26.4">ESP_RST</text>
<text x="154.1" y="56.9">ESP_RX0</text>
<text x="155" y="54.3">ESP_TX0</text>
<text x="265.4" y="64.5">ESP_BOOT</text>
<text x="48.7" y="114">ESP_IO3/KEY0</text>
<text x="98.2" y="114">ESP_IO4/KEY1</text>
<text x="146.5" y="114">ESP_IO5/KEY2</text>
<text x="185.8" y="131.8">ESP_IO2/ADC1_CH4</text>
<text x="194.7" y="129.3">ESP_IO46</text>
<text x="190.4" y="134.3">ESP_IO17/TX1</text>
<text x="191" y="136.9">ESP_IO18/RX1</text>
<text x="185.5" y="142">ESP_IO19/I2C0_SDA</text>
<text x="185.6" y="139.4">ESP_IO20/I2C0_SCL</text>
<text x="185.6" y="166.1">ESP_IO20/I2C0_SCL</text>
<text x="49.5" y="168.6">ESP_BOOT</text>
<text x="106.7" y="168.6">ESP_RST</text>
<text x="185.5" y="168.6">ESP_IO19/I2C0_SDA</text>
<text x="142.3" y="186.4">ESP_IO6/LED</text>
</g>
<g font-size="1.6" fill="#006464">
<text x="200.7" y="32">R41</text>
<text x="205.5" y="32">10K</text>
<text x="200.7" y="54.9">R42</text>
<text x="205.5" y="54.9">10K</text>
<text x="27.9" y="102.4">R30</text>
<text x="27.9" y="104.9">10K</text>
<text x="77.5" y="102.4">R34</text>
<text x="77.5" y="104.9">10K</text>
<text x="125.7" y="102.4">R36</text>
<text x="125.7" y="104.9">10K</text>
<text x="247.1" y="118.9">GND</text>
<text x="197.5" y="122.7">GND</text>
<text x="225.5" y="122.7">GND</text>
<text x="256.5" y="126.5">GND</text>
<text x="24.8" y="139.2">GND</text>
<text x="41.3" y="139.2">GND</text>
<text x="74.3" y="139.2">GND</text>
<text x="90.9" y="139.2">GND</text>
<text x="122.6" y="139.2">GND</text>
<text x="139.1" y="139.2">GND</text>
<text x="27.9" y="158.3">R31</text>
<text x="27.9" y="160.8">10K</text>
<text x="86.3" y="158.3">R35</text>
<text x="86.3" y="160.8">10K</text>
<text x="233.1" y="168.4">GND</text>
<text x="239.4" y="168.4">GND</text>
<text x="245.8" y="168.4">GND</text>
<text x="252.1" y="168.4">GND</text>
<text x="258.5" y="168.4">GND</text>
<text x="264.8" y="168.4">GND</text>
<text x="28.4" y="179.9">C41</text>
<text x="28.4" y="182.4">12pF</text>
<text x="24.8" y="193.8">GND</text>
<text x="41.3" y="193.8">GND</text>
<text x="83.2" y="193.8">GND</text>
<text x="98.5" y="193.8">GND</text>
</g>
<g font-size="1.6" fill="#840084">
<text x="209.5" y="32">1%</text>
<text x="209.5" y="54.9">1%</text>
<text x="27.9" y="107.5">1%</text>
<text x="77.5" y="107.5">1%</text>
<text x="125.7" y="107.5">1%</text>
<text x="27.9" y="163.4">1%</text>
<text x="86.3" y="163.4">1%</text>
<text x="28.4" y="185">50V,NPO</text>
</g>
<g font-size="1.4" fill="#a90000">
<text x="77.2" y="159.4" transform="rotate(-90 77.2 159.4)">2</text>
<text x="77.2" y="163.2" transform="rotate(-90 77.2 163.2)">1</text>
</g>
<g font-size="1.1" fill="#840000">
<text x="211.3" y="92.2" transform="rotate(-90 211.3 92.2)">D</text>
<text x="213.6" y="95" transform="rotate(-90 213.6 95)">G</text>
<text x="216.7" y="92.2" transform="rotate(-90 216.7 92.2)">S</text>
</g>
<g font-size=".9" fill="#840000">
<text x="222.8" y="33.2">B</text>
<text x="225.3" y="30.7">C</text>
<text x="225.3" y="36.4">E</text>
<text x="225.3" y="53.6">E</text>
<text x="222.8" y="56.8">B</text>
<text x="225.3" y="59.3">C</text>
</g>
</svg>
